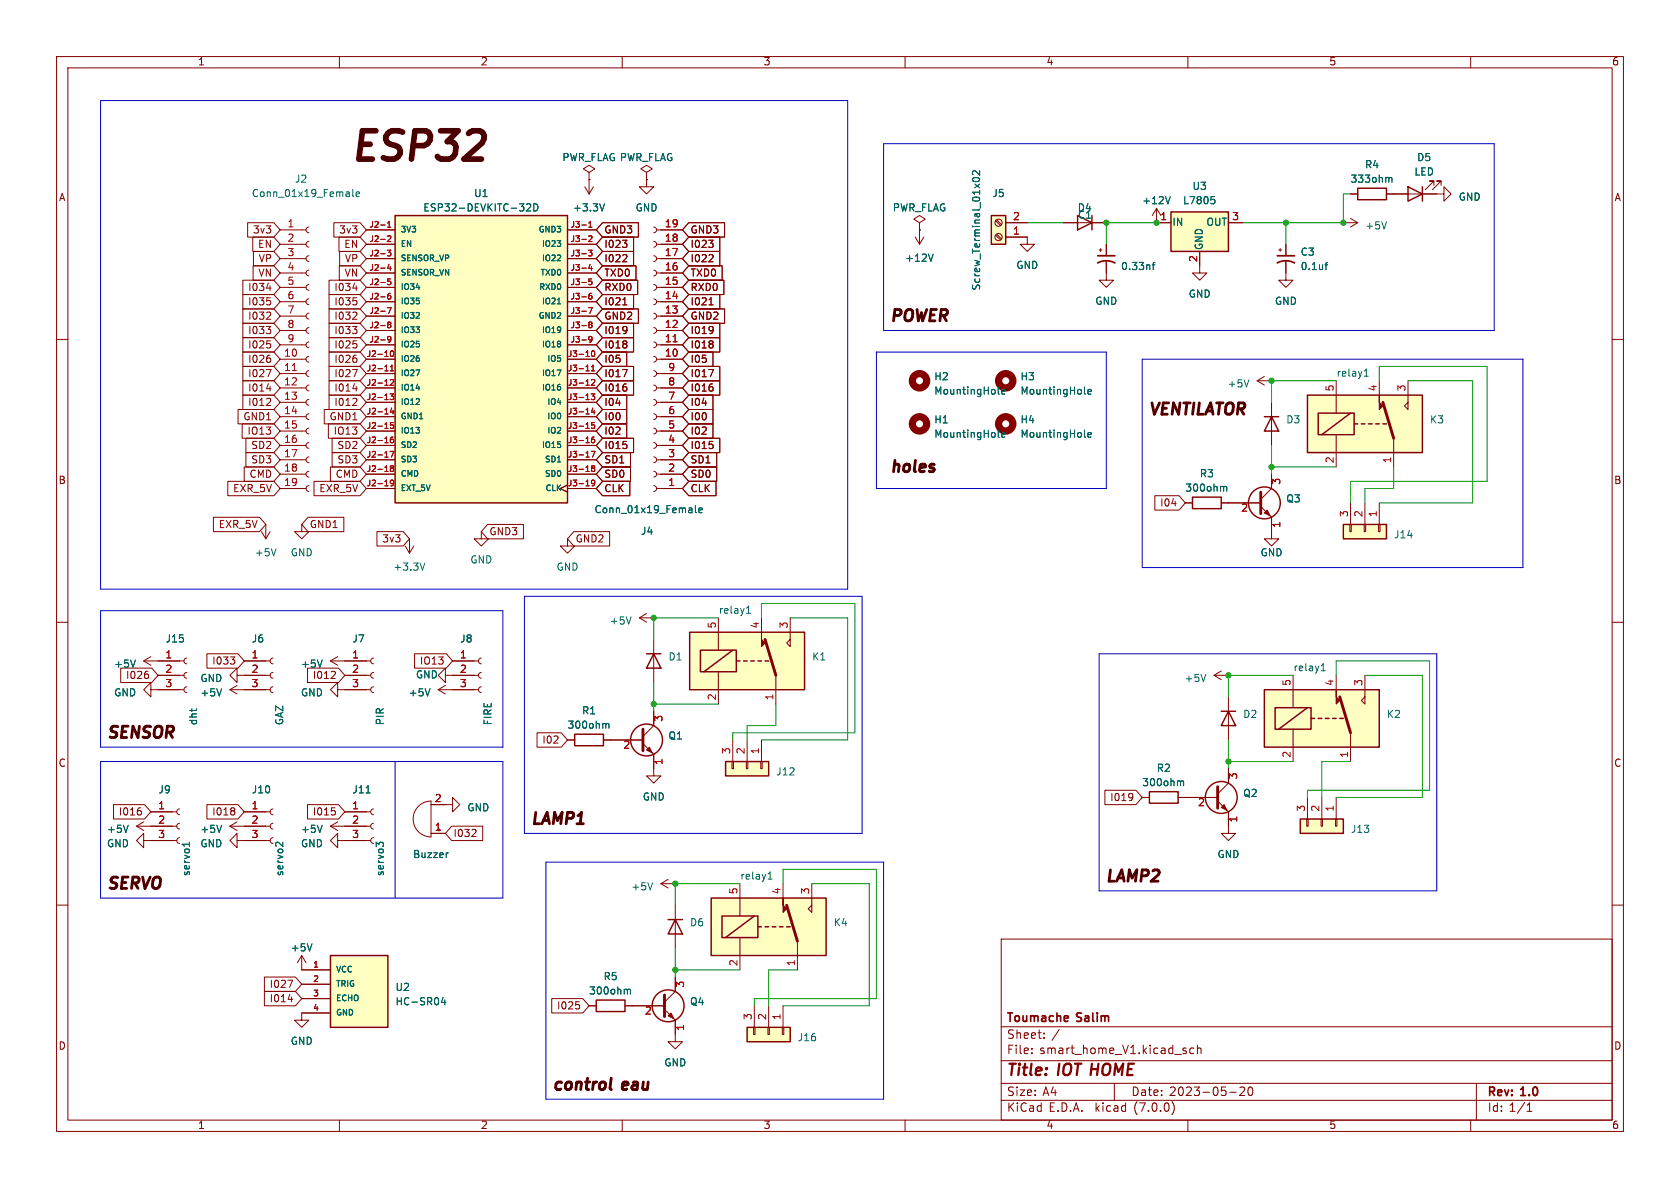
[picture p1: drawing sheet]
<svg xmlns="http://www.w3.org/2000/svg" width="297mm" height="210mm" viewBox="0 0 297 210" stroke-linecap="round" stroke-linejoin="round" font-family="sans-serif">
<g fill="none" stroke="#840000" stroke-width=".18">
<path d="M10 10h277v190h-277zM12 12h273v186h-273zM60 10v2M110 10v2M160 10v2M210 10v2M260 10v2M43.8 39.4h4.6l1.1 1.2-1.1 1.3h-4.6zM59 39.4h4.7l1.1 1.2-1.1 1.3h-4.7zM103.4 33l.7 1.3M104.1 30.5l1.1-.7-1.1-.6-1 .6 1 .7v1.3M104.1 31.8h.1"/>
<path d="M104.1 31.8v2.5M104.9 33l-.8 1.3M106.5 39.4h6.4v2.5h-6.4l-1.1-1.3zM114.3 30.5l1-.7-1-.6-1 .6 1 .7v1.3M114.3 31.8h.1M114.3 31.8v1.2h1.3l-1.3 1.3-1.3-1.3h1.3M121.8 39.4h6.3v2.5h-6.3l-1.2-1.3zM162.6 39.4l1-.7-1-.6-1.1 .6 1.1 .7v1.2M176 39l.9 .9M176.2 38.9l.9 .8M177.8 39.4h3.8M188 39.4h7.6"/>
<path d="M204.5 36.8v2.6h2.5M204.5 36.8l-.8 1.3M204.5 36.8l.7 1.3M217.2 39.4h2.5M237.5 39.4h2.5M238.8 34.3h1.2M238.8 38.6l1.2 .8M240 39.4l-1.2 .7M245.1 34.3h10.2v-1.3l1.2 1.3-1.2 1.3v-1.3M253.5 32.8v-.8h-.8h.8l-1.5 1.5M254.8 32.8v-.8h-.8h.8l-1.6 1.5M10 60h2"/>
<path d="M42.9 57.1h5.5l1.1 1.3-1.1 1.3h-5.5zM42.9 54.6h5.5l1.1 1.3-1.1 1.3h-5.5zM42.9 59.7h5.5l1.1 1.3-1.1 1.2h-5.5zM42.9 52.1h5.5l1.1 1.2-1.1 1.3h-5.5zM42.9 49.5h5.5l1.1 1.3-1.1 1.3h-5.5zM44.7 41.9h3.7l1.1 1.3-1.1 1.3h-3.7zM44.7 47h3.7l1.1 1.3-1.1 1.2h-3.7zM44.8 44.4h3.6l1.1 1.3-1.1 1.3h-3.6zM47.1 57.7h.8l-.5 .5M47.1 50.9h.8M47.2 52.6h.6M47.6 53.1l.3 .3v.3l-.3 .2"/>
<path d="M47.6 55.2l.3 .2-.1 .3-.7 .7h.8M47.7 58.3l.2 .1-.2 .5M49.5 40.6h4.6M49.5 43.2h4.6M49.5 45.7h4.6M49.5 48.3h4.6M49.5 50.8h4.6M49.5 53.3h4.6M49.5 55.9h4.6M49.5 58.4h4.6M54.6 57.9l-.3 .1-.2 .4 .1 .4 .4 .1M54.6 55.4l-.3 .1-.2 .4 .1 .3 .4 .2"/>
<path d="M54.6 52.8l-.3 .2-.2 .3 .1 .4 .4 .1M54.6 50.3l-.3 .1-.2 .4 .1 .4 .4 .1M54.6 47.8l-.3 .1-.2 .3 .1 .4 .4 .2M54.6 45.2l-.3 .1-.2 .4 .1 .4 .4 .1M54.6 42.7l-.3 .1-.2 .4 .1 .3 .4 .2M54.6 40.1l-.3 .2-.2 .3 .1 .4 .4 .1M58.2 49.5h5.5l1.1 1.3-1.1 1.3h-5.5zM58.2 52.1h5.5l1.1 1.2-1.1 1.3h-5.5zM58.2 57.1h5.5l1.1 1.3-1.1 1.3h-5.5zM58.2 59.7h5.5l1.1 1.3-1.1 1.2h-5.5zM58.2 54.6h5.5l1.1 1.3-1.1 1.3h-5.5zM59.9 41.9h3.8l1.1 1.3-1.1 1.3h-3.8z"/>
<path d="M60 47h3.7l1.1 1.3-1.1 1.2h-3.7zM60 44.4h3.7l1.1 1.3-1.1 1.3h-3.7zM62.3 57.7h.8l-.4 .5M62.4 50.9h.8M62.4 52.6h.6M62.9 53.1l.2 .3v.3l-.2 .2M62.9 55.2l.2 .2-.1 .3-.7 .7h.8M63 58.3l.1 .1-.1 .5M64.8 40.6h5M64.8 43.2h5M64.8 45.7h5M64.8 48.3h5"/>
<path d="M64.8 50.8h5M64.8 53.3h5M64.8 55.9h5M64.8 58.4h5M100.3 40.6h5.1M100.3 43.2h5.1M100.3 45.7h5.1M100.3 48.3h5.1M100.3 50.8h5.1M100.3 53.3h5.1M100.3 55.9h5.1M100.3 58.4h5.1"/>
<path d="M106.5 52.1h5.5v2.5h-5.5l-1.1-1.3zM106.5 44.4h5.5v2.6h-5.5l-1.1-1.3zM106.5 47h5.9v2.5h-5.9l-1.1-1.2zM106.5 41.9h5.5v2.6h-5.5l-1.1-1.3zM106.5 54.6h6.4v2.6h-6.4l-1.1-1.3zM106.5 59.7h5.5v2.5h-5.5l-1.1-1.2zM106.5 57.1h5.5v2.6h-5.5l-1.1-1.3zM106.5 49.5h6.2v2.6h-6.2l-1.1-1.3zM110 46.3h.8M110.1 53.9h.7M110.8 45.1v.5M110.8 57.8v.9"/>
<path d="M110.8 58.3v.1M115.6 40.1l.3 .2 .2 .4-.2 .3-.3 .1M115.6 42.7l.3 .1 .2 .4-.2 .4-.3 .1M115.6 45.2l.3 .2 .2 .3-.2 .4-.3 .1M115.6 47.8l.3 .1 .2 .4-.2 .3-.3 .2M115.6 50.3l.3 .1 .2 .4-.2 .4-.3 .1M115.6 52.8l.3 .2 .2 .4-.2 .3-.3 .1M115.6 55.4l.3 .1 .2 .4-.2 .4-.3 .1M115.6 57.9l.3 .2 .2 .3-.2 .4-.3 .1M116.1 40.6h4.5M116.1 43.2h4.5M116.1 45.7h4.5"/>
<path d="M116.1 48.3h4.5M116.1 50.8h4.5M116.1 53.3h4.5M116.1 55.9h4.5M116.1 58.4h4.5M121.8 52.1h5.4v2.5h-5.4l-1.2-1.3zM121.8 59.7h5.4v2.5h-5.4l-1.2-1.2zM121.8 57.1h5.4v2.6h-5.4l-1.2-1.3zM121.8 49.5h6.2v2.6h-6.2l-1.2-1.3zM121.8 44.4h5.4v2.6h-5.4l-1.2-1.3zM121.8 41.9h5.4v2.6h-5.4l-1.2-1.3zM121.8 54.6h6.3v2.6h-6.3l-1.2-1.3z"/>
<path d="M121.8 47h5.9v2.5h-5.9l-1.2-1.2zM125.3 46.3h.8M125.3 53.9h.8M126 57.8v.9M126 45.1v.5M126.1 58.3l-.1 .1M161.8 41.9l.8 1.3M162.6 40.6h.1M162.6 40.6v2.6M163.3 41.9l-.7 1.3M176 41.6l.9 .8M176.2 41.4l.9 .8"/>
<path d="M177.8 41.9h3.8v1.3h1.3l-1.3 1.3-1.3-1.3h1.3M194.3 44.2h.5M194.6 43.9v.6M195.6 46.2v3.3h1.2l-1.2 1.3-1.3-1.3h1.3M195.6 43.2v2M212.1 44.5v3.8h1.3l-1.3 1.2-1.3-1.2h1.3M226.1 44.2h.5M226.3 43.9v.6M227.3 46.2v3.3h1.3l-1.3 1.3-1.2-1.3h1.2M227.3 43.2v2M285 60h2M42.1 72.4h6.3l1.1 1.3-1.1 1.2h-6.3z"/>
<path d="M42.8 74.9h5.6l1.1 1.3-1.1 1.3h-5.6zM42.9 67.3h5.5l1.1 1.3-1.1 1.3h-5.5zM42.9 62.2h5.5l1.1 1.3-1.1 1.3h-5.5zM42.9 64.8h5.5l1.1 1.2-1.1 1.3h-5.5zM42.9 69.8h5.5l1.1 1.3-1.1 1.3h-5.5zM43.5 77.5h4.9l1.1 1.2-1.1 1.3h-4.9zM47.1 65.3h.8l-.5 1.3M47.1 68.7h.8M47.2 60.2h.6M47.5 62.8h.2M47.6 60.7l.3 .3v.3l-.3 .2M47.6 63.3l.3 .2v.3l-.3 .3"/>
<path d="M47.6 70.4l.3 .2-.1 .4-.7 .7h.8M49.5 61h4.6M49.5 63.5h4.6M49.5 66h4.6M49.5 68.6h4.6M49.5 71.1h4.6M49.5 73.7h4.6M49.5 76.2h4.6M49.5 78.7h4.6M54.6 78.2l-.3 .2-.2 .3 .1 .4 .4 .1M54.6 75.7l-.3 .1-.2 .4 .1 .4 .4 .1M54.6 73.2l-.3 .1-.2 .3 .1 .4 .4 .2"/>
<path d="M54.6 70.6l-.3 .1-.2 .4 .1 .4 .4 .1M54.6 68.1l-.3 .1-.2 .4 .1 .3 .4 .2M54.6 65.5l-.3 .2-.2 .3 .1 .4 .4 .1M54.6 63l-.3 .1-.2 .4 .1 .4 .4 .1M54.6 60.5l-.3 .1-.2 .3 .1 .4 .4 .2M57.3 72.4h6.4l1.1 1.3-1.1 1.2h-6.4zM58 74.9h5.7l1.1 1.3-1.1 1.3h-5.7zM58.2 67.3h5.5l1.1 1.3-1.1 1.3h-5.5zM58.2 69.8h5.5l1.1 1.3-1.1 1.3h-5.5zM58.2 64.8h5.5l1.1 1.2-1.1 1.3h-5.5zM58.2 62.2h5.5l1.1 1.3-1.1 1.3h-5.5zM58.7 77.5h5l1.1 1.2-1.1 1.3h-5z"/>
<path d="M62.3 65.3h.9l-.6 1.3M62.4 68.7h.8M62.4 60.2h.6M62.7 62.8h.3M62.9 60.7l.2 .3v.3l-.2 .2M62.9 63.3l.2 .2v.3l-.2 .3M62.9 70.4l.2 .2-.1 .4-.7 .7h.8M64.8 61h5M64.8 63.5h5M64.8 66h5M64.8 68.6h5M64.8 71.1h5"/>
<path d="M64.8 73.7h5M64.8 76.2h5M64.8 78.7h5M100.3 61h5.1M100.3 63.5h5.1M100.3 66h5.1M100.3 68.6h5.1M100.3 71.1h5.1M100.3 73.7h5.1M100.3 76.2h5.1M100.3 78.7h5.1M106.5 77.5h5.5v2.5h-5.5l-1.1-1.3z"/>
<path d="M106.5 74.9h4.3v2.6h-4.3l-1.1-1.3zM106.5 69.8h4.3v2.6h-4.3l-1.1-1.3zM106.5 72.4h4.3v2.5h-4.3l-1.1-1.2zM106.5 64.8h5.5v2.5h-5.5l-1.1-1.3zM106.5 62.2h4.3v2.6h-4.3l-1.1-1.3zM106.5 67.3h5.5v2.6h-5.5l-1.1-1.3zM110 65.3h.9l-.6 1.3M110.8 78.6v.6M115.6 60.5l.3 .1 .2 .4-.2 .3-.3 .2M115.6 63l.3 .1 .2 .4-.2 .4-.3 .1M115.6 65.5l.3 .2 .2 .4-.2 .3-.3 .1M115.6 68.1l.3 .1 .2 .4-.2 .4-.3 .1"/>
<path d="M115.6 70.6l.3 .2 .2 .3-.2 .4-.3 .1M115.6 73.2l.3 .1 .2 .4-.2 .3-.3 .2M115.6 75.7l.3 .1 .2 .4-.2 .4-.3 .1M115.6 78.2l.3 .2 .2 .4-.2 .3-.3 .1M116.1 61h4.5M116.1 63.5h4.5M116.1 66h4.5M116.1 68.6h4.5M116.1 71.1h4.5M116.1 73.7h4.5M116.1 76.2h4.5M116.1 78.7h4.5"/>
<path d="M121.8 62.2h4.2v2.6h-4.2l-1.2-1.3zM121.8 69.8h4.2v2.6h-4.2l-1.2-1.3zM121.8 67.3h5.4v2.6h-5.4l-1.2-1.3zM121.8 64.8h5.4v2.5h-5.4l-1.2-1.3zM121.8 72.4h4.2v2.5h-4.2l-1.2-1.2zM121.8 74.9h4.2v2.6h-4.2l-1.2-1.3zM121.8 77.5h5.4v2.5h-5.4l-1.2-1.3zM125.3 65.3h.8l-.5 1.3M126 78.6v.6M222.2 67.3l1.3 .8M222.2 67.3h2.6M223.5 66.5l-1.3 .8"/>
<path d="M224.8 71.1v7.6M236.2 67.3v5.7M236.2 76.8v5.8M243.8 67.3v2.6M246.4 77.5v5.1M248.9 67.3v5.1l-.6-.6 .6-.7M37.7 91.4h8.2l1.1 1.3-1.1 1.3h-8.2zM40.3 85.1h8.1l1.1 1.3-1.1 1.2h-8.1zM43.2 82.5h5.2l1.1 1.3-1.1 1.3h-5.2zM43.5 80h4.9l1.1 1.3-1.1 1.3h-4.9zM46.2 94l.8 1.3M47 92.7v2.6"/>
<path d="M47.8 94l-.8 1.3M49.5 81.3h4.6M49.5 83.8h4.6M49.5 86.4h4.6M53.3 92.7v1.3h1.3l-1.3 1.3-1.2-1.3h1.2M54.5 91.4h6.3v2.6h-6.3l-1.2-1.3zM54.6 85.9l-.3 .1-.2 .3 .1 .4 .4 .2M54.6 83.3l-.3 .1-.2 .4 .1 .4 .4 .1M54.6 80.8l-.3 .1-.2 .4 .1 .3 .4 .2M55.5 85.1h8.2l1.1 1.3-1.1 1.2h-8.2zM58.4 82.5h5.3l1.1 1.3-1.1 1.3h-5.3zM58.7 80h5l1.1 1.3-1.1 1.3h-5z"/>
<path d="M64.8 81.3h5M64.8 83.8h5M64.8 86.4h5M66.6 94h4.7l1.1 1.3-1.1 1.2h-4.7zM71.6 96.5l.8 1.3M72.4 95.3v2.5M73.2 96.5l-.8 1.3M85.1 94v1.3h1.3l-1.3 1.2-1.3-1.2h1.3M86.2 92.7h6.3v2.6h-6.3l-1.1-1.3zM100.3 95.3v1.2h1.3l-1.3 1.3-1.2-1.3h1.2M100.3 85.7l-1.2 .7 1.2 .6M100.3 81.3h5.1"/>
<path d="M100.3 83.8h5.1M100.3 86.4h5.1M101.4 94h6.4v2.5h-6.4l-1.1-1.2zM106.5 85.1h4.8v2.5h-4.8l-1.1-1.2zM106.5 82.5h5v2.6h-5l-1.1-1.3zM106.5 80h5v2.6h-5l-1.1-1.3zM115.6 80.8l.3 .1 .2 .4-.2 .4-.3 .1M115.6 83.3l.3 .2 .2 .3-.2 .4-.3 .1M115.6 85.9l.3 .1 .2 .4-.2 .3-.3 .2M116.1 81.3h4.5M116.1 83.8h4.5M116.1 86.4h4.5"/>
<path d="M121.8 85.1h4.8v2.5h-4.8l-1.2-1.2zM121.8 80h4.9v2.6h-4.9l-1.2-1.3zM121.8 82.5h4.9v2.6h-4.9l-1.2-1.3zM204.2 87.6h4.2l1.1 1.3-1.1 1.3h-4.2zM209.5 88.9h1.3M215.9 88.9h7M222.9 89.5l1.9 1.9v3.9h1.3l-1.3 1.2-1.3-1.2h1.3M224.8 83.8v2.6l-1.9 1.9M238.6 92.7h.3v1.3h-.3zM238.8 88.9v3.8M241.2 92.7h.2v1.3h-.2zM241.3 88.9v3.8"/>
<path d="M243.7 92.7h.3v1.3h-.3zM243.8 88.9v3.8M10 110h2M21.3 118.1h5.5l1.1 1.3-1.1 1.3h-5.5zM25.4 116.8l1.3 .8M25.4 116.8h7.1M25.9 118.7h.2M26 119.2l.3 .2v.3l-.3 .2M26.7 116.1l-1.3 .7M27.9 119.4h4.6M33 118.9l-.3 .1-.2 .4 .2 .3 .3 .2M33 116.3l-.3 .2-.2 .3 .2 .4 .3 .1"/>
<path d="M36.6 115.6h5.5l1.1 1.2-1.1 1.3h-5.5zM40.7 116.1h.8l-.4 .5M41.4 116.7l.1 .2-.1 .4M41.9 119.4v-1.3l-1.3 1.3 1.3 1.3v-1.3h5.9M43.2 116.8h4.6M48.3 118.9l-.4 .1-.1 .4 .1 .3 .4 .2M48.3 116.3l-.4 .2-.1 .3 .1 .4 .4 .1M54.4 118.1h5.4l1.2 1.3-1.2 1.3h-5.4zM58.4 116.8h7.1M58.4 116.8l1.3 .8M59 118.7l.3 .2-.1 .3-.7 .7h.8M59.7 116.1l-1.3 .7"/>
<path d="M61 119.4h4.5M66 118.9l-.3 .1-.2 .4 .2 .3 .3 .2M66 116.3l-.3 .2-.2 .3 .2 .4 .3 .1M73.3 115.6h5.6l1.1 1.2-1.1 1.3h-5.6zM78.7 119.4v-1.3l-1.2 1.3 1.2 1.3v-1.3h5.9M80 116.8h4.6M85.1 118.9l-.4 .1-.1 .4 .1 .3 .4 .2M85.1 116.3l-.4 .2-.1 .3 .1 .4 .4 .1M113 109.2l1.3 .8M113 109.2h2.6M114.3 108.5l-1.3 .7M115.6 113v7.7"/>
<path d="M127 109.2v5.7M127 118.7v5.8M134.6 109.2v2.6M137.2 119.4v5.1M139.7 109.2v5.1l-.6-.6 .6-.7M214.6 119.4l1.3 .7M214.6 119.4h2.6M215.9 118.6l-1.3 .8M228.6 119.4v5.7M236.2 119.4v2.5M241.3 119.4v5.1l-.6-.7 .6-.6M285 110h2"/>
<path d="M26.7 121.9v-1.2l-1.3 1.2 1.3 1.3v-1.3h5.8M33 121.4l-.3 .1-.2 .4 .2 .4 .3 .1M40.6 121.9h7.2M40.6 121.9l1.3 .8M41.9 121.2l-1.3 .7M48.3 121.4l-.4 .1-.1 .4 .1 .4 .4 .1M59.7 121.9v-1.2l-1.3 1.2 1.3 1.3v-1.3h5.8M66 121.4l-.3 .1-.2 .4 .2 .4 .3 .1M77.5 121.9h7.1M77.5 121.9l1.2 .8M78.7 121.2l-1.2 .7M85.1 121.4l-.4 .1-.1 .4 .1 .4 .4 .1"/>
<path d="M94.9 129.5h4.3l1.1 1.3-1.1 1.3h-4.3zM100.3 130.8h1.3M106.7 130.8h7M113.7 131.4l1.9 2v3.8h1.2l-1.2 1.2-1.3-1.2h1.3M115.6 125.7v2.6l-1.9 1.9M129.4 134.6h.3v1.3h-.3zM129.5 130.8v3.8M132 134.6h.2v1.3h-.2zM132.1 130.8v3.8M134.5 134.6h.2v1.3h-.2zM134.6 130.8v3.8M195.3 139.7h5.5l1.1 1.3-1.1 1.2h-5.5z"/>
<path d="M217.2 123.2v7.6M217.2 135.9v2.5l-1.9 1.9M228.6 128.9v5.7M238.8 129.5v5.1M10 160h2M20.1 142.2h5.5l1.1 1.3-1.1 1.3h-5.5zM24.1 146.1h7.1M24.1 146.1l1.3 .7M24.6 142.8h.3M24.8 143.3l.2 .2v.3l-.2 .3M25.4 148.6v-1.3l-1.3 1.3 1.3 1.3v-1.3h5.8M25.4 145.3l-1.3 .8"/>
<path d="M26.7 143.5h4.5M31.7 148.1l-.3 .1-.2 .4 .2 .3 .3 .2M31.7 145.5l-.3 .2-.2 .3 .2 .4 .3 .2M31.7 143l-.3 .1-.2 .4 .2 .4 .3 .1M36.6 142.2h5.5l1.1 1.3-1.1 1.3h-5.5zM40.6 146.1h7.2M40.6 146.1l1.3 .7M41.3 142.8l.2 .2-.2 .3 .1 .2 .1 .3-.2 .3M41.9 148.6v-1.3l-1.3 1.3 1.3 1.3v-1.3h5.9M41.9 145.3l-1.3 .8M43.2 143.5h4.6M48.3 148.1l-.4 .1-.1 .4 .1 .3 .4 .2"/>
<path d="M48.3 145.5l-.4 .2-.1 .3 .1 .4 .4 .2M48.3 143l-.4 .1-.1 .4 .1 .4 .4 .1M54.4 142.2h5.4l1.2 1.3-1.2 1.3h-5.4zM58.4 146.1l1.3 .7M58.4 146.1h7.1M58.6 142.8h.6M59 143.3l.3 .2v.3l-.3 .3M59.7 148.6v-1.3l-1.3 1.3 1.3 1.3v-1.3h5.8M59.7 145.3l-1.3 .8M61 143.5h4.5M66 148.1l-.3 .1-.2 .4 .2 .3 .3 .2M66 145.5l-.3 .2-.2 .3 .2 .4 .3 .2"/>
<path d="M66 143l-.3 .1-.2 .4 .2 .4 .3 .1M74 142.5a3.2 3.2 0 0 1 2.2-.9v6.4a3.2 3.2 0 0 1-2.9-2 3.2 3.2 0 0 1 .7-3.5zM76.2 142.2h3.8v-1.2l1.3 1.2-1.3 1.3v-1.3M76.2 147.3h2.5M79.9 146h5.4v2.6h-5.4l-1.2-1.3zM83.4 147.9h.8M84.1 146.7v.5M116.8 156.2l1.3 .8M116.8 156.2h2.6M118.1 155.4l-1.3 .8M130.8 156.2v5.7M138.4 156.2v2.6"/>
<path d="M143.5 156.2v5.1l-.6-.6 .6-.7M200 140.3l.2 .1a1.07 1.07 0 0 1-.1 1M200.3 140.8l-.3 .2M201.9 141h1.3M208.3 141h7M215.3 141.6l1.9 1.9v3.8h1.2l-1.2 1.3-1.3-1.3h1.3M231 144.8h.3v1.3h-.3zM231.1 141v3.8M233.6 144.8h.2v1.3h-.2zM233.7 141v3.8M236.1 144.8h.2v1.3h-.2zM236.2 141v3.8"/>
<path d="M285 160h2M46.7 172.7h5.5l1.1 1.3-1.1 1.3h-5.5zM46.7 175.3h5.5l1.1 1.2-1.1 1.3h-5.5zM50.9 173.3h.8l-.5 1.2M50.9 176.7h.8M53.3 168.9v2.6h5.1M53.3 174h5.1M53.3 176.5h5.1M53.3 168.9l-.7 1.3M53.3 168.9l.8 1.3M58.4 179.1h-5.1v1.2h1.3l-1.3 1.3-1.2-1.3h1.2M97.5 176.5h5.5l1.1 1.3-1.1 1.3h-5.5z"/>
<path d="M101.8 177.1h.6M102.2 177.6l.3 .2v.3l-.3 .3M104.1 177.8h1.3M110.5 177.8h7M117.5 178.4l1.9 1.9v3.9h1.2l-1.2 1.2-1.3-1.2h1.3M119.4 160v7.6M119.4 172.7v2.6l-1.9 1.9M130.8 165.7v5.8M133.3 177.8v3.8M135.9 177.8v3.8M138.4 177.8v3.8M141 166.4v5.1"/>
<path d="M177 166h108v32h-108zM60 198v2M110 198v2M133.2 181.6h.3v1.3h-.3zM135.8 181.6h.2v1.3h-.2zM138.3 181.6h.3v1.3h-.3zM160 198v2M177 194.5h108M177 191.5h108M177 187.5h108M177 181.5h108M182.4 186.1v.2"/>
<path d="M182.4 185.3v.2M184.6 183.4v.2M184.6 182.6v.2M197 191.5v3M207.2 194.8a1.74 1.74 0 0 1 0 2.2M209.5 185.8l.3 .2-.3 .3M209.5 185.3h.2M210 198v2M211 185.3h-.4l-.3 .2v.5l.2 .2h.5M211.7 185.4l.2-.1h.4v1M211.7 184.8v1.5M217.4 193.1h1.1"/>
<path d="M219.2 192.3l.6-.1 .2 .1v.3l-.9 1.1h.9M220.8 192.3l.2-.1a.81 .81 0 0 1 .6 .6 .81 .81 0 0 1-.3 .8l-.2 .1a.81 .81 0 0 1-.3-1.4zM260 198v2M261 191.5v6.5M270 196.5h.8M270 195.4l.4-.4v1.5"/>
<circle cx="176.5" cy="39.4" r=".63"/>
<circle cx="176.5" cy="41.9" r=".63"/>
</g>
<path d="M194.1 46.5a3.2 3.2 0 0 1 3 0M194.1 45.2h3M225.8 46.5a3.2 3.2 0 0 1 3.1 0M225.8 45.2h3.1" fill="none" stroke="#840000" stroke-width=".3"/>
<g fill="none" stroke="#006464" stroke-width=".18">
<path d="M62.4 33.5v1.1l.1 .2M63 34.3l.6-.1-.1-.2-.4-.1-.1 .2v.6h.5M93.1 36.1l.5-.1 .2 .4-.8 .9h.8M94.4 36a.64 .64 0 0 1 .7 .7 .64 .64 0 0 1-.7 .6zM106.9 36l-.5 1.3M172 31.5a.68 .68 0 0 1 1.2 .3 .72 .72 0 0 1-1.3-.1zM173.2 30.2v.8l-.9-.8-.4 .2 .1 .5M206.9 34.8l-.4 1.2M214.1 34.8h.6M214.5 35.2l.3 .3v.3l-.3 .2M245.1 39.2l-.4 1.3M245.5 31.6l.2-.2h.3l.1 .8"/>
<path d="M98.5 53.7h.6M165 44.9l-.4 1.3M203.7 46.8h.5M204.2 46.4l-.3 .2v1.1M234.2 46.8h.5M234.7 46.4l-.3 .2v1.1M176.5 77.2l.2 .1M176.5 69.6l.2 .1M177.1 69.3l.6-.2-.1-.2-.3-.1-.2 .2v.6h.5M177.1 76.9l.6-.1-.1-.3h-.3l-.2 .1v.6h.5M191.8 69.6l.1 .1M191.8 77.2l.1 .1"/>
<path d="M192.3 69.3l.6-.2v-.2l-.4-.1-.2 .2 .1 .6h.5M192.3 76.9l.6-.1v-.3h-.4l-.2 .1 .1 .6h.5M220.8 67.1l-.4 1.3M241.2 66.5h.7M241.3 65.5l.3-.3v1.3M48.8 97l-.4 1.3M75.1 99.5l-.4 1.3M122.9 89.4v1.1l.2 .1M123.5 90.2l.6-.1v-.2l-.4-.1-.2 .2 .1 .6h.5M216.3 86.2l.2-.2h.3l.1 .8M23.9 116.7l-.4 1.2M57 116.7l-.5 1.2"/>
<path d="M111.6 109.1l-.5 1.2M132 108.4h.7M132.1 107.4l.2-.3v1.3M213.2 119.2l-.5 1.3M233.6 118.6h.7M233.7 117.6l.2-.3v1.3M39.2 121.8l-.4 1.2M76 121.8l-.4 1.2M107.1 128.1l.2-.2 .3 .1v.7M208.7 138.2l.2-.1h.3v.8M22.7 145.9l-.5 1.3M33.5 148.9v.7"/>
<path d="M33.5 149.2h-1.3l.2 .2M39.2 145.9l-.4 1.3M50 148.9v.8l-.7-.8h-.3l-.3 .2M57 145.9l-.5 1.3M64.7 140.2h.7M67 149.3l-.5-.4v.8M67 149.1l.2-.2h.3l.3 .2M79.3 150.8h-.3M115.4 156l-.4 1.3M135.8 155.4h.7M135.9 154.4l.2-.3v1.3M55.2 166.8l-.5 1.3"/>
<path d="M78.3 176.3l-.3 .9h.8M78.6 176.8v.8M110.9 175.1l.2-.2h.3l.1 .8"/>
</g>
<g fill="#ffffc2" stroke="#ffffc2" stroke-width=".18">
<path d="M58.4 168.9h10.2v12.7h-10.2z"/>
<path d="M175.3 38.1h2.5v5.1h-2.5z"/>
<path d="M207 37.5h10.2v7h-10.2z"/>
<path d="M125.7 158.8h20.3v10.1h-20.3z"/>
<path d="M231.1 69.9h20.4v10.1h-20.4z"/>
<path d="M69.8 38.1h30.5v50.8h-30.5z"/>
<path d="M132.1 181.6h7.6v2.6h-7.6z"/>
<path d="M237.5 92.7h7.6v2.6h-7.6z"/>
<path d="M121.9 111.8h20.3v10.1h-20.3z"/>
<path d="M128.3 134.6h7.6v2.6h-7.6z"/>
<path d="M223.5 121.9h20.3v10.2h-20.3z"/>
<path d="M229.9 144.8h7.6v2.5h-7.6z"/>
</g>
<g fill="none" stroke="#840000" stroke-width=".25">
<path d="M69.8 38.1h30.5v50.8h-30.5zM175.3 38.1h2.5v5.1h-2.5zM190.5 38.1l2.5 1.3-2.5 1.2zM193 38.1v2.5M207 37.5h10.2v7h-10.2zM240 33.3h5.1v2h-5.1zM248.9 33l2.6 1.3-2.6 1.3zM251.5 33v2.6M223.5 73.7h2.6M224.8 73.7l1.3 2.5h-2.6zM231.1 69.9h20.4v10.1h-20.4zM233 73h6.4v3.8h-6.4z"/>
<path d="M238.8 73l-5.1 3.8M239.4 74.9h.6M240.7 74.9h.6M241.9 74.9h.7M243.2 74.9h.6M244.5 74.9h.6M210.8 87.9h5.1v2h-5.1zM237.5 92.7h7.6v2.6h-7.6zM114.3 115.6h2.5M115.6 115.6l1.2 2.5h-2.5zM121.9 111.8h20.3v10.1h-20.3zM123.8 114.9h6.4v3.8h-6.4z"/>
<path d="M129.5 114.9l-5 3.8M130.2 116.8h.6M131.4 116.8h.7M132.7 116.8h.6M134 116.8h.6M135.3 116.8h.6M101.6 129.8h5.1v2h-5.1zM128.3 134.6h7.6v2.6h-7.6zM203.2 140h5.1v2h-5.1zM215.9 125.7h2.5M217.2 125.7l1.2 2.6h-2.5zM223.5 121.9h20.3v10.2h-20.3z"/>
<path d="M225.4 125.1h6.4v3.8h-6.4zM231.1 125.1l-5 3.8M231.8 127h.6M233 127h.7M234.3 127h.6M235.6 127h.6M236.9 127h.6M125.7 158.8h20.3v10.1h-20.3zM229.9 144.8h7.6v2.5h-7.6zM58.4 168.9h10.2v12.7h-10.2zM105.4 176.8h5.1v2h-5.1zM118.1 162.6h2.5"/>
<path d="M119.4 162.6l1.2 2.5h-2.5zM127.6 161.9h6.4v3.8h-6.4zM133.3 161.9l-5 3.8M134 163.8h.6M135.3 163.8h.6M136.5 163.8h.7M137.8 163.8h.6M139.1 163.8h.6M132.1 181.6h7.6v2.6h-7.6z"/>
<circle cx="223.5" cy="88.9" r="2.82"/>
<circle cx="114.3" cy="130.8" r="2.82"/>
<circle cx="215.9" cy="141" r="2.82"/>
<circle cx="118.1" cy="177.8" r="2.82"/>
</g>
<path d="M244.5 71.1l1.9 6.4M222.9 87v3.8M135.3 113l1.9 6.4M113.7 128.9v3.8M215.3 139.1v3.8M236.9 123.2l1.9 6.3M117.5 175.9v3.8M139.1 160l1.9 6.4" fill="none" stroke="#840000" stroke-width=".51"/>
<g fill="#840000" stroke="#840000" stroke-width=".18">
<path d="M223.5 90.7l.5-.5 .5 1z"/>
<path d="M138.4 158.8v1.2l.7 .7-.7 .6z"/>
<path d="M243.8 69.9v1.2l.7 .7-.7 .6z"/>
<path d="M118.1 179.6l.5-.5 .5 1z"/>
<path d="M114.3 132.6l.5-.5 .5 1z"/>
<path d="M134.6 111.8v1.2l.7 .7-.7 .6z"/>
<path d="M236.2 121.9v1.3l.7 .6-.7 .7z"/>
<path d="M215.9 142.7l.5-.5 .5 1.1z"/>
</g>
<g fill="none" stroke="#840000" stroke-width="1.3">
<circle cx="162.6" cy="74.9" r="1.27"/>
<circle cx="162.6" cy="67.3" r="1.27"/>
<circle cx="177.8" cy="74.9" r="1.27"/>
<circle cx="177.8" cy="67.3" r="1.27"/>
</g>
<g fill="none" stroke="#a90000" stroke-width=".18">
<path d="M68.5 39.4l.3-.3v1.1M104.1 39.4l.3-.3v1.1M68.5 44.2h.6l-.3 .4 .3 .1v.4l-.2 .1-.4-.1M68.5 54.4h.6l-.4 1M68.5 40.2h.6M68.5 41.8l.4-.1 .2 .3-.6 .7h.6M68.7 57.4l-.2-.2 .2-.3 .4 .2-.2 .3M68.7 57.4l-.2 .2 .2 .3 .4-.1-.2-.4M68.7 57.4h.2M68.8 46.7l-.3 .7h.6M69 47.1v.7M69 51.8l-.3 .1-.1 .2-.1 .6 .2 .2 .4-.1-.1-.5-.3-.1-.2 .2"/>
<path d="M69.1 49.3h-.5l-.1 .5 .5-.1 .1 .5-.2 .1-.4-.1M69.1 59.9l-.2 .2-.3-.1v-.4l.3-.1 .2 .2v.5l-.2 .2-.3 .1M104 44.2h.7l-.4 .4 .3 .1v.4l-.1 .1-.5-.1M104 54.4h.7l-.4 1M104.1 40.2h.6M104.1 41.8l.4-.1 .2 .3-.7 .7h.7M104.3 57.4l-.2-.2 .2-.3 .4 .2-.2 .3M104.3 57.4h.2M104.3 57.4l-.2 .2 .2 .3 .4-.1-.2-.4M104.3 46.7l-.2 .7h.6M104.6 51.8l-.3 .1-.2 .2v.6l.2 .2 .3-.1v-.5l-.3-.1-.2 .2M104.6 47.1v.7"/>
<path d="M104.6 49.3h-.5v.5l.5-.1v.5l-.1 .1-.4-.1M104.7 59.9l-.2 .2-.3-.1-.1-.4 .4-.1 .2 .2-.1 .5-.1 .2-.3 .1M51.7 65.5h.7M68 65.6h.6M69 69.6h.6l-.4 .4 .3 .1v.4l-.1 .1-.4-.1M69 79.8h.6l-.4 1M69 67.2l.4-.1 .2 .3-.6 .7h.6M69 65.6h.6M69 64.8l.3-.3v1.1M69.1 62.1l.1-.1a.54 .54 0 0 1 .4 .5 .54 .54 0 0 1-.4 .5l-.2-.4zM69.2 72.1l-.2 .7h.6M69.5 77.2l-.3 .1-.1 .2-.1 .6 .2 .2 .3-.1v-.5l-.3-.1-.2 .2"/>
<path d="M69.5 72.5v.7M69.5 74.7h-.4l-.1 .5 .5-.1v.5l-.1 .1-.4-.1M103.6 65.6h.6M104.5 69.6h.6l-.3 .4 .3 .1v.4l-.1 .1-.5-.1M104.5 79.8h.7l-.4 1M104.6 65.6h.5M104.6 67.2l.4-.1 .1 .3-.6 .7h.6M104.6 64.8l.3-.3v1.1M104.7 62.1l.1-.1a.54 .54 0 0 1 .4 .5 .54 .54 0 0 1-.4 .5l-.2-.4zM104.8 72.1l-.2 .7h.6M105 77.2l-.2 .1-.2 .2v.6l.2 .2 .3-.1-.1-.5-.2-.1-.2 .2M105 72.5v.7"/>
<path d="M105.1 74.7h-.5v.5l.4-.1 .1 .5-.1 .1-.4-.1M119 60.4h.7M69.2 82.8l-.2-.2 .2-.3 .4 .2-.2 .3M69.2 82.8l-.2 .2 .2 .3 .4-.1-.2-.4M69.2 82.8h.2M69.6 85.3l-.2 .2-.3-.1v-.4l.3-.1 .2 .2-.1 .5-.1 .2-.3 .1M104.8 82.8l-.2-.2 .2-.3 .3 .2-.1 .3M104.8 82.8h.2M104.8 82.8l-.2 .2 .2 .3 .3-.1-.1-.4M105.1 85.3l-.1 .2-.3-.1-.1-.4 .4-.1 .1 .2v.5l-.1 .2-.3 .1"/>
</g>
<path d="M17.8 17.8h132.1v86.3h-132.1zM156.2 25.4h108v33h-108zM154.9 62.2h40.7v24.2h-40.7zM201.9 63.5h67.3v36.8h-67.3zM17.8 108h71.1v24.1h-71.1zM92.7 105.4h59.7v41.9h-59.7zM194.3 115.6h59.7v41.9h-59.7zM17.8 134.6h71.1v24.2h-71.1zM69.8 134.6v24.2M96.5 152.4h59.7v41.9h-59.7z" fill="none" stroke="#0000c2" stroke-width=".18"/>
<g fill="none" stroke="#009600" stroke-width=".18">
<path d="M181.6 39.4h6.4M204.5 39.4h-8.9v3.8M227.3 39.4v3.8M238.8 34.3h-1.3v5.1h-17.8M224.8 78.7v5.1M236.2 67.3h-11.4v3.8M243.8 67.3v-2.5h19.1v20.3h-24.1v3.8M248.9 67.3h11.4v21.6h-16.5M224.8 82.6h11.4M246.4 82.6v3.8h-5.1v2.5M127 109.2h-11.4v3.8M134.6 109.2v-2.5h16.5v22.8h-21.6v1.3"/>
<path d="M139.7 109.2h10.2v21.6h-15.3M228.6 119.4h-11.4v3.8M236.2 119.4v-2.6h16.5v22.9h-21.6v1.3M241.3 119.4h10.2v21.6h-15.3M115.6 120.7v5M115.6 124.5h11.4M137.2 124.5v3.8h-5.1v2.5M217.2 130.8v5.1M217.2 134.6h11.4M238.8 134.6h-5.1v6.4M130.8 156.2h-11.4v3.8M138.4 156.2v-2.5h16.5v22.8h-21.6v1.3"/>
<path d="M143.5 156.2h10.2v21.6h-15.3M119.4 171.5h11.4M119.4 167.6v5.1M141 171.5h-5.1v6.3"/>
</g>
<g fill="#009600" stroke="#009600" stroke-width=".18">
<circle cx="237.5" cy="39.4" r=".46"/>
<circle cx="227.3" cy="39.4" r=".46"/>
<circle cx="204.5" cy="39.4" r=".46"/>
<circle cx="195.6" cy="39.4" r=".46"/>
<circle cx="224.8" cy="67.3" r=".46"/>
<circle cx="224.8" cy="82.6" r=".46"/>
<circle cx="115.6" cy="124.5" r=".46"/>
<circle cx="217.2" cy="134.6" r=".46"/>
<circle cx="115.6" cy="109.2" r=".46"/>
<circle cx="217.2" cy="119.4" r=".46"/>
<circle cx="119.4" cy="156.2" r=".46"/>
<circle cx="119.4" cy="171.5" r=".46"/>
</g>
<text font-size="7" fill="#480000" x="62.2" y="29.2">ESP32</text>
<g font-size="2.8" fill="#480000">
<text x="157.5" y="57.2">POWER</text>
<text x="203.2" y="73.7">VENTILATOR</text>
<text x="157.5" y="83.8">holes</text>
<text x="19" y="130.8">SENSOR</text>
<text x="94" y="146.1">LAMP1</text>
<text x="19" y="157.5">SERVO</text>
<text x="195.6" y="156.2">LAMP2</text>
<text x="97.8" y="193">control</text>
<text x="110.4" y="193">eau</text>
</g>
<g font-size="2.8" fill="#840000">
<text x="178" y="190.8">Title:</text>
<text x="187.1" y="190.8">IOT HOME</text>
</g>
<g font-size="2.1" fill="#840000">
<text x="178" y="183.9">Sheet:</text>
<text x="178" y="181.1">Toumache</text>
<text x="185.9" y="183.9">/</text>
<text x="190.5" y="181.1">Salim</text>
<text x="178" y="186.6">File:</text>
<text x="183.8" y="186.6">smart_home_V1.kicad_sch</text>
<text x="178" y="196.8">KiCad</text>
<text x="178" y="194">Size:</text>
<text x="184.3" y="194">A4</text>
<text x="185.4" y="196.8">E.D.A.</text>
<text x="193.7" y="196.8">kicad</text>
<text x="200" y="194">Date:</text>
<text x="200.6" y="196.8">(7.0.0)</text>
<text x="206.7" y="194">2023-05-20</text>
<text x="263" y="194.2">Rev:</text>
<text x="263" y="196.8">Id: 1/1</text>
<text x="269" y="194.2">1.0</text>
</g>
<g font-size="1.8" fill="#840000">
<text x="35" y="11.8">1</text>
<text x="85" y="11.8">2</text>
<text x="135" y="11.8">3</text>
<text x="185" y="11.8">4</text>
<text x="235" y="11.8">5</text>
<text x="285" y="11.8">6</text>
<text x="10.4" y="35.8">A</text>
<text x="285.4" y="35.8">A</text>
<text x="44.6" y="41.6">3v3</text>
<text x="59.8" y="41.6">3v3</text>
<text x="106.8" y="41.6">GND3</text>
<text x="122.1" y="41.6">GND3</text>
<text x="45.5" y="44.1">EN</text>
<text x="45.6" y="46.6">VP</text>
<text x="60.7" y="44.1">EN</text>
<text x="60.9" y="46.6">VP</text>
<text x="106.8" y="46.6">I022</text>
<text x="106.8" y="44.1">I023</text>
<text x="122.1" y="46.6">I022</text>
<text x="122.1" y="44.1">I023</text>
<text x="43.7" y="51.7">I034</text>
<text x="45.6" y="49.2">VN</text>
<text x="59" y="51.7">I034</text>
<text x="60.8" y="49.2">VN</text>
<text x="106.8" y="49.2">TXD0</text>
<text x="106.8" y="51.7">RXD0</text>
<text x="122.1" y="51.7">RXD0</text>
<text x="122.1" y="49.2">TXD0</text>
<text x="43.7" y="59.3">I033</text>
<text x="43.7" y="56.8">I032</text>
<text x="43.7" y="54.3">I035</text>
<text x="59" y="54.3">I035</text>
<text x="59" y="59.3">I033</text>
<text x="59" y="56.8">I032</text>
<text x="106.8" y="54.3">I021</text>
<text x="106.8" y="56.8">GND2</text>
<text x="106.8" y="59.3">I019</text>
<text x="122.1" y="54.3">I021</text>
<text x="122.1" y="59.3">I019</text>
<text x="122.1" y="56.8">GND2</text>
<text x="43.7" y="61.9">I025</text>
<text x="43.7" y="64.4">I026</text>
<text x="59" y="61.9">I025</text>
<text x="59" y="64.4">I026</text>
<text x="106.8" y="61.9">I018</text>
<text x="106.8" y="64.4">I05</text>
<text x="122.1" y="64.4">I05</text>
<text x="122.1" y="61.9">I018</text>
<text x="43.7" y="69.5">I014</text>
<text x="43.7" y="67">I027</text>
<text x="59" y="69.5">I014</text>
<text x="59" y="67">I027</text>
<text x="106.8" y="67">I017</text>
<text x="106.8" y="69.5">I016</text>
<text x="122.1" y="69.5">I016</text>
<text x="122.1" y="67">I017</text>
<text x="42.9" y="74.6">GND1</text>
<text x="43.6" y="77.1">IO13</text>
<text x="43.7" y="72">I012</text>
<text x="58.1" y="74.6">GND1</text>
<text x="58.9" y="77.1">IO13</text>
<text x="59" y="72">I012</text>
<text x="106.8" y="77.1">I02</text>
<text x="106.8" y="72">I04</text>
<text x="106.8" y="74.6">I00</text>
<text x="122.1" y="72">I04</text>
<text x="122.1" y="74.6">I00</text>
<text x="122.1" y="77.1">I02</text>
<text x="44.3" y="79.7">SD2</text>
<text x="44.3" y="82.2">SD3</text>
<text x="59.5" y="82.2">SD3</text>
<text x="59.5" y="79.7">SD2</text>
<text x="106.8" y="82.2">SD1</text>
<text x="106.8" y="79.7">I015</text>
<text x="122.1" y="79.7">I015</text>
<text x="122.1" y="82.2">SD1</text>
<text x="10.3" y="85.8">B</text>
<text x="41.1" y="87.3">EXR_5V</text>
<text x="44" y="84.7">CMD</text>
<text x="56.3" y="87.3">EXR_5V</text>
<text x="59.2" y="84.7">CMD</text>
<text x="106.8" y="87.3">CLK</text>
<text x="106.8" y="84.7">SD0</text>
<text x="122.1" y="87.3">CLK</text>
<text x="122.1" y="84.7">SD0</text>
<text x="205" y="89.8">I04</text>
<text x="285.3" y="85.8">B</text>
<text x="38.5" y="93.6">EXR_5V</text>
<text x="54.8" y="93.6">GND1</text>
<text x="86.5" y="94.9">GND3</text>
<text x="67.4" y="96.2">3v3</text>
<text x="101.8" y="96.2">GND2</text>
<text x="37.4" y="117.8">I033</text>
<text x="74.1" y="117.8">IO13</text>
<text x="22.2" y="120.3">I026</text>
<text x="55.2" y="120.3">I012</text>
<text x="95.8" y="131.7">I02</text>
<text x="10.3" y="135.8">C</text>
<text x="285.3" y="135.8">C</text>
<text x="196.1" y="141.9">I019</text>
<text x="20.9" y="144.4">I016</text>
<text x="37.4" y="144.4">I018</text>
<text x="55.2" y="144.4">I015</text>
<text x="80.2" y="148.2">I032</text>
<text x="47.6" y="174.9">I027</text>
<text x="47.6" y="177.4">I014</text>
<text x="98.4" y="178.7">I025</text>
<text x="10.3" y="185.8">D</text>
<text x="285.3" y="185.8">D</text>
<text x="35" y="199.8">1</text>
<text x="85" y="199.8">2</text>
<text x="135" y="199.8">3</text>
<text x="185" y="199.8">4</text>
<text x="235" y="199.8">5</text>
<text x="285" y="199.8">6</text>
</g>
<g font-size="1.8" fill="#006464">
<text x="99.4" y="28.8">PWR_FLAG PWR_FLAG</text>
<text x="250.5" y="28.8">D5</text>
<text x="44.5" y="35.1">Conn_01x19_Female</text>
<text x="52.1" y="32.6">J2</text>
<text x="83.8" y="35.1">U1</text>
<text x="175.4" y="35.1">J5</text>
<text x="210.8" y="33.8">U3</text>
<text x="238.7" y="32.6">333ohm</text>
<text x="241.3" y="30">R4</text>
<text x="250" y="31.3">LED</text>
<text x="257.8" y="35.8">GND</text>
<text x="74.8" y="37.7">ESP32-DEVKITC-32D</text>
<text x="101.2" y="37.7">+3.3V</text>
<text x="112.3" y="37.7">GND</text>
<text x="157.8" y="37.7">PWR_FLAG</text>
<text x="190.5" y="37.7">D4</text>
<text x="190.5" y="38.9">C1</text>
<text x="201.9" y="36.4">+12V</text>
<text x="207.3" y="40.2">IN</text>
<text x="209.1" y="36.4">L7805</text>
<text x="213.2" y="40.2">OUT</text>
<text x="241.3" y="40.8">+5V</text>
<text x="160" y="46.5">+12V</text>
<text x="179.6" y="47.8">GND</text>
<text x="212.9" y="44.2" transform="rotate(-90 212.9 44.2)">GND</text>
<text x="229.9" y="45.5">C3</text>
<text x="173.5" y="51.4" transform="rotate(-90 173.5 51.4)">Screw_Terminal_01x02</text>
<text x="198.1" y="48">0.33nf</text>
<text x="210.1" y="52.9">GND</text>
<text x="229.9" y="48">0.1uf</text>
<text x="193.6" y="54.2">GND</text>
<text x="225.3" y="54.2">GND</text>
<text x="165.1" y="67.5">H2</text>
<text x="165.1" y="70">MountingHole</text>
<text x="180.3" y="67.5">H3</text>
<text x="180.3" y="70">MountingHole</text>
<text x="217" y="68.8">+5V</text>
<text x="236.2" y="66.9">relay1</text>
<text x="165.1" y="75.1">H1</text>
<text x="165.1" y="77.7">MountingHole</text>
<text x="180.3" y="75.1">H4</text>
<text x="180.3" y="77.7">MountingHole</text>
<text x="227.3" y="75.1">D3</text>
<text x="252.7" y="75.1">K3</text>
<text x="209.5" y="87.2">300ohm</text>
<text x="212.1" y="84.6">R3</text>
<text x="227.3" y="89.1">Q3</text>
<text x="105" y="91">Conn_01x19_Female</text>
<text x="113.3" y="94.8">J4</text>
<text x="246.4" y="95.4">J14</text>
<text x="45" y="98.6">+5V</text>
<text x="51.3" y="98.6">GND</text>
<text x="69.5" y="101.2">+3.3V</text>
<text x="83.1" y="99.9">GND</text>
<text x="98.3" y="101.2">GND</text>
<text x="222.8" y="98.6">GND</text>
<text x="29.2" y="113.9">J15</text>
<text x="44.5" y="113.9">J6</text>
<text x="62.2" y="113.9">J7</text>
<text x="81.3" y="113.9">J8</text>
<text x="107.8" y="110.7">+5V</text>
<text x="127" y="108.8">relay1</text>
<text x="20.1" y="118.3">+5V</text>
<text x="53.1" y="118.3">+5V</text>
<text x="118.1" y="117">D1</text>
<text x="143.5" y="117">K1</text>
<text x="228.6" y="118.9">relay1</text>
<text x="20.1" y="123.4">GND</text>
<text x="35.4" y="120.8">GND</text>
<text x="35.4" y="123.4">+5V</text>
<text x="53.1" y="123.4">GND</text>
<text x="72.2" y="123.4">+5V</text>
<text x="73.5" y="120.2">GND</text>
<text x="209.4" y="120.8">+5V</text>
<text x="35.1" y="128.3" transform="rotate(-90 35.1 128.3)">dht</text>
<text x="50.4" y="128.3" transform="rotate(-90 50.4 128.3)">GAZ</text>
<text x="68.1" y="128.3" transform="rotate(-90 68.1 128.3)">PIR</text>
<text x="87.2" y="128.3" transform="rotate(-90 87.2 128.3)">FIRE</text>
<text x="100.3" y="129.1">300ohm</text>
<text x="102.8" y="126.6">R1</text>
<text x="118.1" y="131">Q1</text>
<text x="219.7" y="127.2">D2</text>
<text x="245.1" y="127.2">K2</text>
<text x="137.2" y="137.4">J12</text>
<text x="204.4" y="136.7">R2</text>
<text x="27.9" y="140.5">J9</text>
<text x="44.5" y="140.5">J10</text>
<text x="62.2" y="140.5">J11</text>
<text x="82.6" y="143.7">GND</text>
<text x="113.6" y="141.8">GND</text>
<text x="201.9" y="139.3">300ohm</text>
<text x="219.7" y="141.2">Q2</text>
<text x="18.9" y="147.5">+5V</text>
<text x="35.4" y="147.5">+5V</text>
<text x="53.1" y="147.5">+5V</text>
<text x="238.8" y="147.5">J13</text>
<text x="18.9" y="150.1">GND</text>
<text x="33.8" y="154.9" transform="rotate(-90 33.8 154.9)">servo1</text>
<text x="35.4" y="150.1">GND</text>
<text x="50.4" y="154.9" transform="rotate(-90 50.4 154.9)">servo2</text>
<text x="53.1" y="150.1">GND</text>
<text x="68.1" y="154.9" transform="rotate(-90 68.1 154.9)">servo3</text>
<text x="73" y="152">Buzzer</text>
<text x="130.8" y="155.8">relay1</text>
<text x="215.2" y="152">GND</text>
<text x="111.6" y="157.7">+5V</text>
<text x="121.9" y="164">D6</text>
<text x="147.3" y="164">K4</text>
<text x="51.3" y="168.5">+5V</text>
<text x="106.6" y="173.5">R5</text>
<text x="69.9" y="175.5">U2</text>
<text x="69.9" y="178">HC-SR04</text>
<text x="104.1" y="176.1">300ohm</text>
<text x="121.9" y="178">Q4</text>
<text x="51.3" y="185">GND</text>
<text x="141" y="184.3">J16</text>
<text x="117.4" y="188.8">GND</text>
</g>
<g font-size="1.8" fill="#a90000">
<text x="50.8" y="40.4">1</text>
<text x="117.5" y="40.4">19</text>
<text x="179" y="41.7">1</text>
<text x="179" y="39.1">2</text>
<text x="205.1" y="39.1">1</text>
<text x="217.8" y="39.1">3</text>
<text x="50.8" y="42.9">2</text>
<text x="50.8" y="45.5">3</text>
<text x="117.5" y="45.5">17</text>
<text x="117.5" y="42.9">18</text>
<text x="211.8" y="46.4" transform="rotate(-90 211.8 46.4)">2</text>
<text x="50.8" y="48">4</text>
<text x="50.8" y="50.5">5</text>
<text x="50.8" y="53.1">6</text>
<text x="117.5" y="53.1">14</text>
<text x="117.5" y="50.5">15</text>
<text x="117.5" y="48">16</text>
<text x="50.8" y="55.6">7</text>
<text x="50.8" y="58.2">8</text>
<text x="117.5" y="58.2">12</text>
<text x="117.5" y="55.6">13</text>
<text x="50.2" y="63.2">10</text>
<text x="50.2" y="65.8">11</text>
<text x="50.8" y="60.7">9</text>
<text x="117.5" y="63.2">10</text>
<text x="117.5" y="60.7">11</text>
<text x="118.1" y="65.8">9</text>
<text x="50.2" y="68.3">12</text>
<text x="50.2" y="70.9">13</text>
<text x="118.1" y="70.9">7</text>
<text x="118.1" y="68.3">8</text>
<text x="236" y="69.2" transform="rotate(-90 236 69.2)">5</text>
<text x="243.6" y="69.2" transform="rotate(-90 243.6 69.2)">4</text>
<text x="248.7" y="69.2" transform="rotate(-90 248.7 69.2)">3</text>
<text x="50.2" y="73.4">14</text>
<text x="50.2" y="75.9">15</text>
<text x="118.1" y="75.9">5</text>
<text x="118.1" y="73.4">6</text>
<text x="50.2" y="78.5">16</text>
<text x="50.2" y="81">17</text>
<text x="50.2" y="83.6">18</text>
<text x="118.1" y="83.6">2</text>
<text x="118.1" y="81">3</text>
<text x="118.1" y="78.5">4</text>
<text x="236" y="81.9" transform="rotate(-90 236 81.9)">2</text>
<text x="246.1" y="81.9" transform="rotate(-90 246.1 81.9)">1</text>
<text x="50.2" y="86.1">19</text>
<text x="118.1" y="86.1">1</text>
<text x="226.7" y="85.8" transform="rotate(-90 226.7 85.8)">3</text>
<text x="219.4" y="90.8">2</text>
<text x="226.7" y="93.4" transform="rotate(-90 226.7 93.4)">1</text>
<text x="238.5" y="91.5" transform="rotate(-90 238.5 91.5)">3</text>
<text x="241" y="91.5" transform="rotate(-90 241 91.5)">2</text>
<text x="243.6" y="91.5" transform="rotate(-90 243.6 91.5)">1</text>
<text x="126.7" y="111.2" transform="rotate(-90 126.7 111.2)">5</text>
<text x="134.4" y="111.2" transform="rotate(-90 134.4 111.2)">4</text>
<text x="139.4" y="111.2" transform="rotate(-90 139.4 111.2)">3</text>
<text x="29.2" y="116.6">1</text>
<text x="29.2" y="119.1">2</text>
<text x="44.4" y="116.6">1</text>
<text x="44.4" y="119.1">2</text>
<text x="62.2" y="116.6">1</text>
<text x="62.2" y="119.1">2</text>
<text x="81.2" y="116.6">1</text>
<text x="81.2" y="119.1">2</text>
<text x="29.2" y="121.7">3</text>
<text x="44.4" y="121.7">3</text>
<text x="62.2" y="121.7">3</text>
<text x="81.2" y="121.7">3</text>
<text x="126.7" y="123.9" transform="rotate(-90 126.7 123.9)">2</text>
<text x="136.9" y="123.9" transform="rotate(-90 136.9 123.9)">1</text>
<text x="228.3" y="121.3" transform="rotate(-90 228.3 121.3)">5</text>
<text x="236" y="121.3" transform="rotate(-90 236 121.3)">4</text>
<text x="241" y="121.3" transform="rotate(-90 241 121.3)">3</text>
<text x="117.5" y="127.7" transform="rotate(-90 117.5 127.7)">3</text>
<text x="110.1" y="132.7">2</text>
<text x="117.5" y="135.3" transform="rotate(-90 117.5 135.3)">1</text>
<text x="129.3" y="133.4" transform="rotate(-90 129.3 133.4)">3</text>
<text x="131.8" y="133.4" transform="rotate(-90 131.8 133.4)">2</text>
<text x="134.4" y="133.4" transform="rotate(-90 134.4 133.4)">1</text>
<text x="219.1" y="137.8" transform="rotate(-90 219.1 137.8)">3</text>
<text x="228.3" y="134" transform="rotate(-90 228.3 134)">2</text>
<text x="238.5" y="134" transform="rotate(-90 238.5 134)">1</text>
<text x="27.9" y="143.3">1</text>
<text x="44.4" y="143.3">1</text>
<text x="62.2" y="143.3">1</text>
<text x="76.8" y="142">2</text>
<text x="211.7" y="142.9">2</text>
<text x="230.9" y="143.5" transform="rotate(-90 230.9 143.5)">3</text>
<text x="233.4" y="143.5" transform="rotate(-90 233.4 143.5)">2</text>
<text x="236" y="143.5" transform="rotate(-90 236 143.5)">1</text>
<text x="27.9" y="145.8">2</text>
<text x="27.9" y="148.3">3</text>
<text x="44.4" y="145.8">2</text>
<text x="44.4" y="148.3">3</text>
<text x="62.2" y="145.8">2</text>
<text x="62.2" y="148.3">3</text>
<text x="76.8" y="147.1">1</text>
<text x="219.1" y="145.4" transform="rotate(-90 219.1 145.4)">1</text>
<text x="130.6" y="158.1" transform="rotate(-90 130.6 158.1)">5</text>
<text x="138.2" y="158.1" transform="rotate(-90 138.2 158.1)">4</text>
<text x="143.3" y="158.1" transform="rotate(-90 143.3 158.1)">3</text>
<text x="130.6" y="170.8" transform="rotate(-90 130.6 170.8)">2</text>
<text x="140.7" y="170.8" transform="rotate(-90 140.7 170.8)">1</text>
<text x="113.9" y="179.7">2</text>
<text x="121.3" y="174.7" transform="rotate(-90 121.3 174.7)">3</text>
<text x="121.3" y="182.3" transform="rotate(-90 121.3 182.3)">1</text>
<text x="133.1" y="180.4" transform="rotate(-90 133.1 180.4)">3</text>
<text x="135.6" y="180.4" transform="rotate(-90 135.6 180.4)">2</text>
<text x="138.2" y="180.4" transform="rotate(-90 138.2 180.4)">1</text>
</g>
<g font-size="1.4" fill="#a90000">
<text x="65.2" y="40.4">J2-1</text>
<text x="100.8" y="40.4">J3-1</text>
<text x="65.2" y="42.9">J2-2</text>
<text x="65.2" y="45.5">J2-3</text>
<text x="100.8" y="42.9">J3-2</text>
<text x="100.8" y="45.5">J3-3</text>
<text x="65.2" y="48">J2-4</text>
<text x="65.2" y="50.5">J2-5</text>
<text x="65.2" y="53.1">J2-6</text>
<text x="100.8" y="48">J3-4</text>
<text x="100.8" y="50.5">J3-5</text>
<text x="100.8" y="53.1">J3-6</text>
<text x="65.2" y="55.6">J2-7</text>
<text x="65.2" y="58.2">J2-8</text>
<text x="100.8" y="55.6">J3-7</text>
<text x="100.8" y="58.2">J3-8</text>
<text x="64.8" y="63.2">J2-10</text>
<text x="64.8" y="65.8">J2-11</text>
<text x="65.2" y="60.7">J2-9</text>
<text x="100.3" y="63.2">J3-10</text>
<text x="100.3" y="65.8">J3-11</text>
<text x="100.8" y="60.7">J3-9</text>
<text x="64.8" y="68.3">J2-12</text>
<text x="64.8" y="70.9">J2-13</text>
<text x="100.3" y="68.3">J3-12</text>
<text x="100.3" y="70.9">J3-13</text>
<text x="64.8" y="73.4">J2-14</text>
<text x="64.8" y="75.9">J2-15</text>
<text x="100.3" y="73.4">J3-14</text>
<text x="100.3" y="75.9">J3-15</text>
<text x="64.8" y="78.5">J2-16</text>
<text x="64.8" y="81">J2-17</text>
<text x="64.8" y="83.6">J2-18</text>
<text x="100.3" y="78.5">J3-16</text>
<text x="100.3" y="81">J3-17</text>
<text x="100.3" y="83.6">J3-18</text>
<text x="64.8" y="86.1">J2-19</text>
<text x="100.3" y="86.1">J3-19</text>
<text x="55.3" y="171.2">1</text>
<text x="55.3" y="173.7">2</text>
<text x="55.3" y="176.3">3</text>
<text x="55.3" y="178.8">4</text>
</g>
<g font-size="1.4" fill="#006464">
<text x="70.9" y="41.3">3V3</text>
<text x="95.1" y="41.3">GND3</text>
<text x="70.9" y="43.9">EN</text>
<text x="70.9" y="46.4">SENSOR_VP</text>
<text x="95.7" y="43.9">IO23</text>
<text x="95.7" y="46.4">IO22</text>
<text x="70.9" y="49">SENSOR_VN</text>
<text x="70.9" y="51.5">IO34</text>
<text x="95.2" y="51.5">RXD0</text>
<text x="95.4" y="49">TXD0</text>
<text x="70.9" y="54">IO35</text>
<text x="70.9" y="56.6">IO32</text>
<text x="70.9" y="59.1">IO33</text>
<text x="95.1" y="56.6">GND2</text>
<text x="95.7" y="54">IO21</text>
<text x="95.7" y="59.1">IO19</text>
<text x="70.9" y="64.2">IO26</text>
<text x="70.9" y="61.7">IO25</text>
<text x="95.7" y="61.7">IO18</text>
<text x="96.6" y="64.2">IO5</text>
<text x="70.9" y="66.7">IO27</text>
<text x="70.9" y="69.3">IO14</text>
<text x="70.9" y="71.8">IO12</text>
<text x="95.7" y="66.7">IO17</text>
<text x="95.7" y="69.3">IO16</text>
<text x="96.6" y="71.8">IO4</text>
<text x="70.9" y="74.4">GND1</text>
<text x="70.9" y="76.9">IO13</text>
<text x="96.6" y="74.4">IO0</text>
<text x="96.6" y="76.9">IO2</text>
<text x="70.9" y="79.4">SD2</text>
<text x="70.9" y="82">SD3</text>
<text x="95.7" y="79.4">IO15</text>
<text x="96.2" y="82">SD1</text>
<text x="70.9" y="84.5">CMD</text>
<text x="70.9" y="87.1">EXT_5V</text>
<text x="96.2" y="84.5">SD0</text>
<text x="96.3" y="87.1">CLK</text>
<text x="59.4" y="172.1">VCC</text>
<text x="59.4" y="174.7">TRIG</text>
<text x="59.4" y="177.2">ECHO</text>
<text x="59.4" y="179.8">GND</text>
</g>
</svg>
